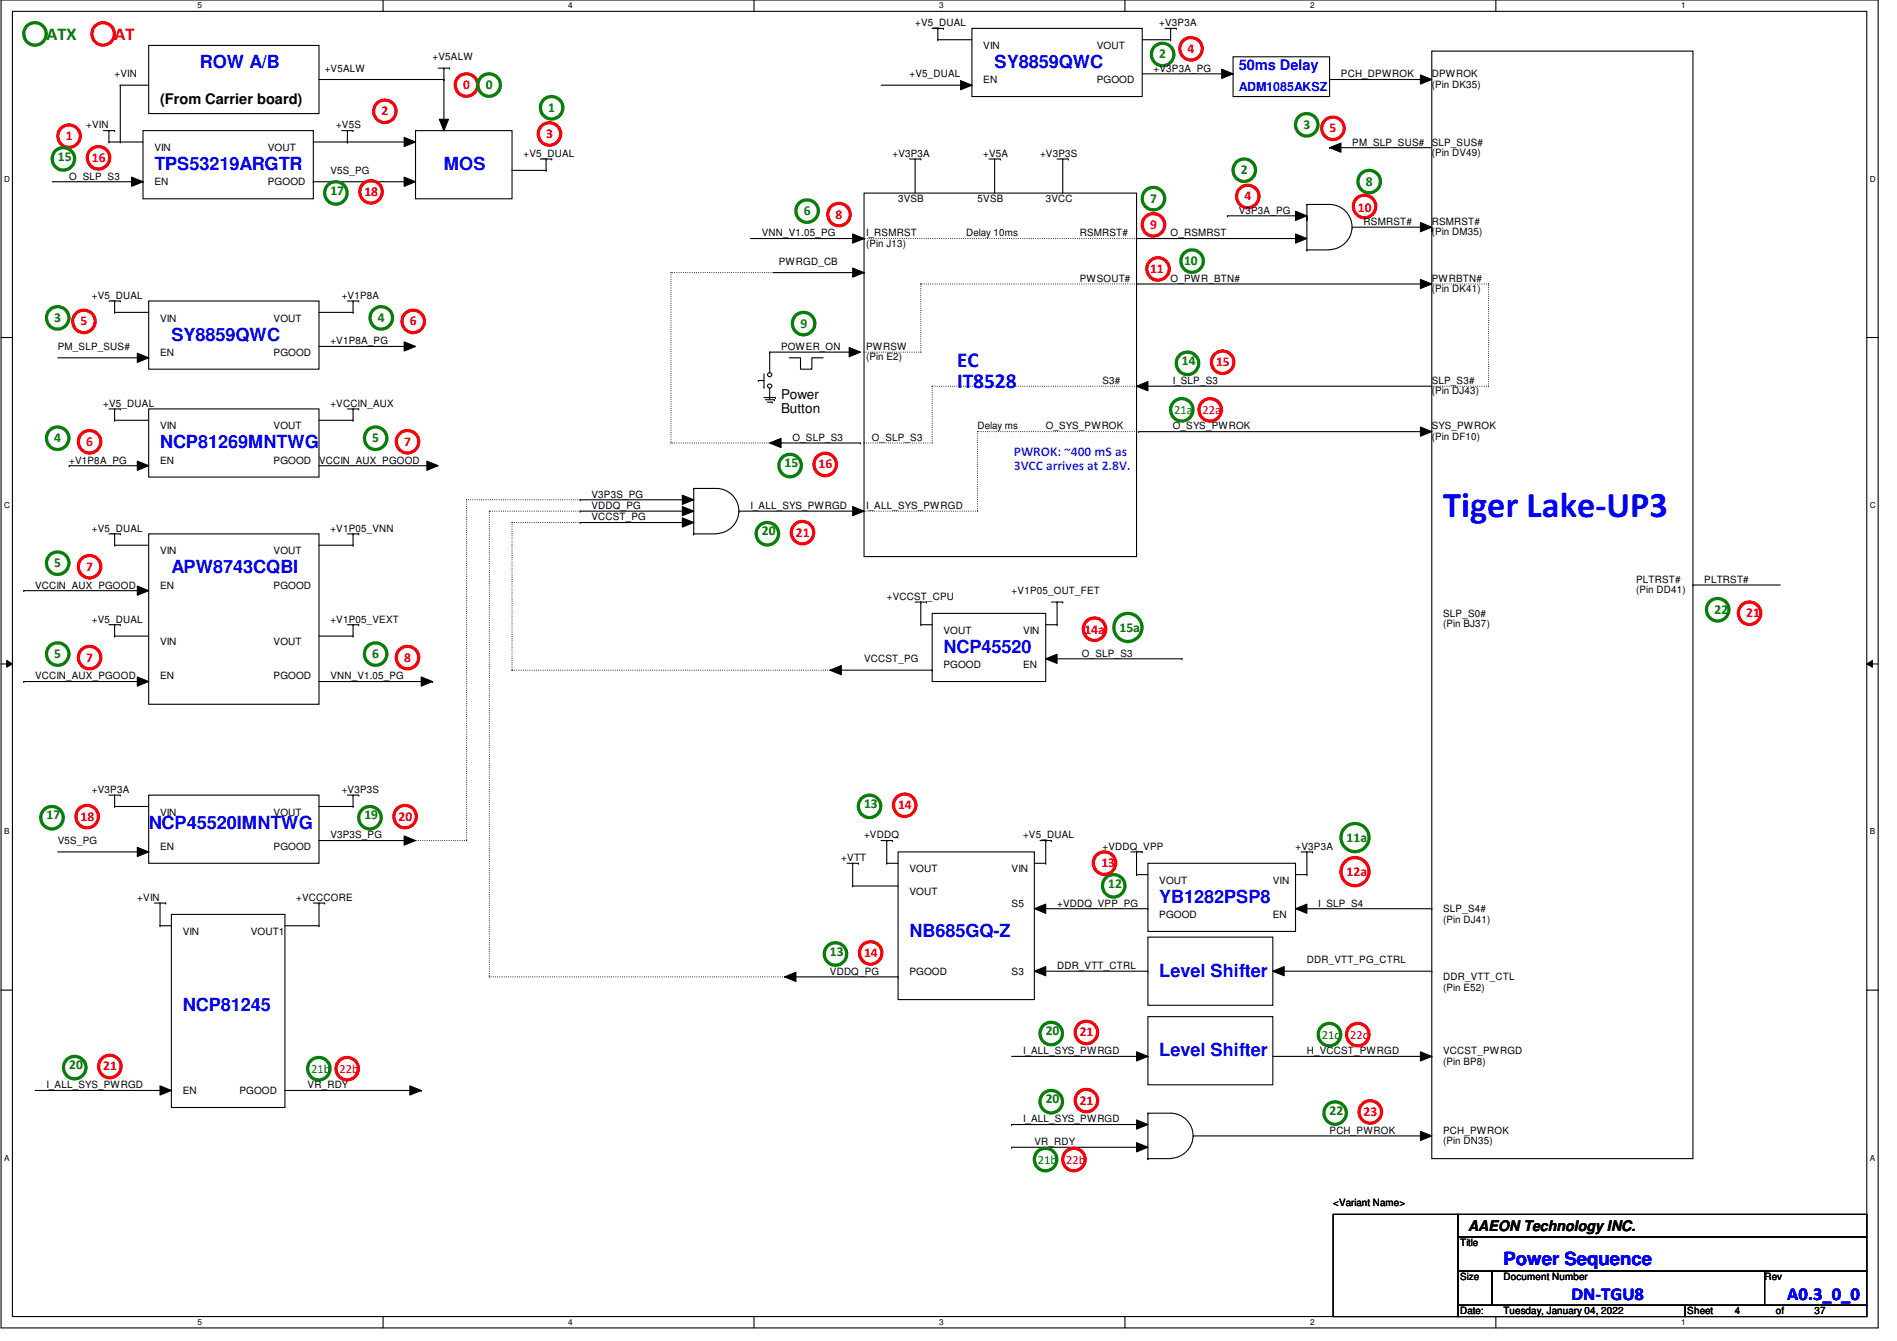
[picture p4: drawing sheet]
<svg xmlns="http://www.w3.org/2000/svg" width="297mm" height="210mm" viewBox="0 0 297 210" stroke-linecap="round" stroke-linejoin="round" font-family="sans-serif">
<path d="M.2 0h293.9v207.9h-293.9zM1.9 1.8h290.4v204.3h-290.4z" fill="none" stroke="#000" stroke-width=".17"/>
<g fill="#fff">
<path d="M30.9 .2h.7v1.4h-.7z"/>
<path d="M30.9 206.2h.7v1.4h-.7z"/>
</g>
<path d="M60 0v1.8M60 206.1v1.8" fill="none" stroke="#000" stroke-width=".17"/>
<g fill="#fff">
<path d="M89 .2h.7v1.4h-.7z"/>
<path d="M89 206.2h.7v1.4h-.7z"/>
</g>
<path d="M118.1 0v1.8M118.1 206.1v1.8" fill="none" stroke="#000" stroke-width=".17"/>
<g fill="#fff">
<path d="M147.1 .2h.6v1.4h-.6z"/>
<path d="M147.1 206.2h.6v1.4h-.6z"/>
</g>
<path d="M176.1 0v1.8M176.1 206.1v1.8" fill="none" stroke="#000" stroke-width=".17"/>
<g fill="#fff">
<path d="M205.1 .2h.7v1.4h-.7z"/>
<path d="M205.1 206.2h.7v1.4h-.7z"/>
</g>
<path d="M234.2 0v1.8M234.2 206.1v1.8" fill="none" stroke="#000" stroke-width=".17"/>
<g fill="#fff">
<path d="M263.2 .2h.7v1.4h-.7z"/>
<path d="M263.2 206.2h.7v1.4h-.7z"/>
<path d="M.6 27.3h.9v1.4h-.9z"/>
<path d="M292.8 27.3h.9v1.4h-.9z"/>
<path d="M.6 78.4h.9v1.4h-.9z"/>
<path d="M292.8 78.4h.9v1.4h-.9z"/>
</g>
<path d="M.2 52.8h1.7M292.3 52.8h1.8" fill="none" stroke="#000" stroke-width=".17"/>
<g fill="#fff">
<path d="M.6 129.5h.8v1.4h-.8z"/>
<path d="M292.8 129.5h.8v1.4h-.8z"/>
</g>
<path d="M.2 103.9h1.7M292.3 103.9h1.8" fill="none" stroke="#000" stroke-width=".17"/>
<path d="M1.1 103.4l.8 .5-.8 .5zM292.3 103.9l.9-.5v1z" fill="#000"/>
<path d="M1.1 103.4l.8 .5-.8 .5zM292.3 103.9l.9-.5v1z" fill="none" stroke="#000" stroke-width=".16"/>
<g fill="#fff">
<path d="M.6 180.5h.8v1.4h-.8z"/>
<path d="M292.8 180.5h.8v1.4h-.8z"/>
</g>
<g fill="none" stroke="#000" stroke-width=".17">
<path d="M18.8 13.3h.1M18.8 13.3h4.5M18.8 13.3v8.9M23.3 7.1h26.7v10.7h-26.7zM49.9 12.4h19.6M68.6 10.7h1.8M68.8 18.7h1.4l-.7 1.7zM69.5 12.4h.1M69.5 10.7h.1M69.5 10.7v8M70.4 10.7h.1M138 13.3h14.2"/>
<path d="M146 4.4h1.7M146.9 4.4h.1M146.9 6.2h.1M146.9 6.2h5.3M146.9 4.4v1.8M147.7 4.4h.1M150.4 12.6l1.8 .7-1.8 .8zM152.2 4.4h26.7v10.7h-26.7zM152.2 13.3h.1M178.9 11.6h14.2M178.9 6.2h4.4M182.4 4.4h1.8"/>
<path d="M183.3 6.2h.1M183.3 4.4h.1M183.3 4.4v1.8M184.2 4.4h.1M191.3 10.8l1.8 .8-1.8 .7zM193.1 8.9h15.1v6.2h-15.1zM193.1 11.6h.1M208.2 12.4h14.2M222.4 11.7l1.8 .7-1.8 .8zM222.4 12.4h.1M224.2 8h40.9v173.4h-40.9zM8.2 28.4h14.2"/>
<path d="M16.2 20.4h1.7M17.1 20.4h.1M17.1 22.2h.1M17.1 20.4v1.8M17.1 22.2h5.3M17.9 20.4h.1M18.8 22.2h.1M20.6 27.7l1.8 .7-1.8 .8zM22.4 20.4h26.7v10.7h-26.7zM22.4 28.4h.1M49.1 28.4h.1M49.1 28.4h14.2"/>
<path d="M49.1 22.2h14.2M53.5 20.4h1.8M54.4 22.2h.1M54.4 20.4h.1M54.4 20.4v1.8M55.3 20.4h.1M63.3 27.7l1.8 .7-1.8 .8zM63.3 21.5l1.8 .7-1.8 .7zM65.1 20.4h15.1v10.7h-15.1zM80.2 26.7h5.3M84.6 24.9h1.8M85.5 26.7h.1"/>
<path d="M85.5 24.9h.1M85.5 24.9v1.8M86.4 24.9h.1M117.5 37.3h17.8M133.5 36.6l1.8 .7-1.8 .8zM135.3 30.2h42.7v56.9h-42.7zM135.3 37.3h.1M142.4 24.9h1.8M143.3 24.9h.1M143.3 24.9v5.3M144.2 24.9h.1M154.9 24.9h1.7"/>
<path d="M155.7 24.9h.1M155.7 24.9v5.3M156.6 24.9h.1M165.5 24.9h1.8M166.4 24.9h.1M166.4 24.9v5.3M167.3 24.9h.1M178 37.3h.1M178 37.3h24.9M192.2 33.8h.1M192.2 33.8h12.4M202.9 36.6l1.7 .7-1.7 .8z"/>
<path d="M202.9 33.1l1.7 .7v.7v-.7l-1.7 .7zM204.6 32h3.6a3.5 3.5 0 0 1 3.5 3.5 3.5 3.5 0 0 1-3.5 3.6M204.6 32h.1M204.6 39.1h.1M204.6 39.1h3.6M204.6 32v7.1M208.2 23.1l1.8-.7v1.4zM208.2 23.1h.1M208.2 23.1h16M211.7 35.6h.1M211.7 35.6h12.5M222.4 34.8l1.8 .8v.7v-.7l-1.8 .7z"/>
<path d="M9.1 56h14.2M17.1 47.1h1.7M17.9 47.1h.1M17.9 48.9h.1M17.9 48.9h5.4M17.9 47.1v1.8M18.8 47.1h.1M21.5 55.3l1.8 .7-1.8 .7zM23.3 47.1h26.7v10.7h-26.7zM23.3 56h.1M49.9 54.2h14.3M49.9 48.9h5.4"/>
<path d="M54.4 47.1h1.8M55.3 48.9h.1M55.3 47.1h.1M55.3 47.1v1.8M56.2 47.1h.1M63.3 53.5l1.8 .7-1.8 .7zM64.2 54.2h.1M118.7 59.6h.1M118.7 59.6h.9M119.6 58.5v2.1M120.5 55.1h.1M120.5 55.1v3.2"/>
<path d="M120.5 55.1h13.7M121.1 42.7h14.2M123.6 56h1.7v1.8h1.8v-1.8h1.8M133 54.4l1.7 .7-1.7 .7zM133.5 42l1.8 .7-1.8 .7zM135.3 42.7h.1M178 44.4h.1M178 44.4h46.2M222.4 43.7l1.8 .7-1.8 .8zM10.8 72.9h.1M10.8 72.9h12.5M17.1 64h1.7"/>
<path d="M17.9 64h.1M17.9 65.8h.1M17.9 64v1.8M17.9 65.8h5.4M18.8 64h.1M21.5 72.2l1.8 .7-1.8 .7zM23.3 64h26.7v10.7h-26.7zM49.9 72.9h17.8M49.9 65.8h5.4M54.4 64h1.8M55.3 65.8h.1M55.3 64h.1"/>
<path d="M55.3 64v1.8M56.2 64h.1M66.8 72.2l1.8 .7-1.8 .7zM67.7 72.9h.1M90.8 78.2h.1M90.8 78.2h17.8M106.8 77.5l1.8 .7-1.8 .8zM106.8 79.3l1.8 .7-1.8 .7zM108.6 76.5h3.6a3.5 3.5 0 0 1 3.5 3.5 3.5 3.5 0 0 1-3.5 3.5M108.6 76.5h.1M108.6 76.5v7.1M119.6 60.6h.1"/>
<path d="M119.6 62.2h1.8M119.8 62.6h1.4M120.2 62.9h.7M120.5 69.3l1.8-.7v1.5zM120.5 62.2h.1M120.5 60.8v1.4M120.9 62.9h.1M121.2 62.6h.1M121.4 62.2h.1M122.3 69.3h12.4M133.5 79.3l1.8 .7-1.8 .7zM134.7 69.3h.1"/>
<path d="M178 60.5l1.7-.8v1.5zM178 60.5h46.2M178.3 67.6h.1M178.3 67.6h45.9M222.4 66.8l1.8 .8-1.8 .7zM224.2 60.5h.1M3.7 92.5h.1M3.7 92.5h19.6M17.1 83.6h1.7M17.1 97.8h1.7M17.9 83.6h.1M17.9 85.3h.1"/>
<path d="M17.9 97.8h.1M17.9 99.6h.1M17.9 83.6v1.7M17.9 97.8v1.8M17.9 85.3h5.4M17.9 99.6h5.4M18.8 83.6h.1M18.8 97.8h.1M21.5 91.7l1.8 .8-1.8 .7zM23.3 83.6h26.7v26.6h-26.7zM49.9 85.3h5.4M49.9 99.6h5.4"/>
<path d="M54.4 83.6h1.8M54.4 97.8h1.8M55.3 85.3h.1M55.3 83.6h.1M55.3 99.6h.1M55.3 97.8h.1M55.3 83.6v1.7M55.3 97.8v1.8M56.2 83.6h.1M56.2 97.8h.1M90.8 81.8h.1M90.8 80h.1"/>
<path d="M90.8 81.8h17.8M90.8 80h17.8M106.8 81.1l1.8 .7-1.8 .7zM108.6 83.6h.1M108.6 83.6h3.6M115.7 80h.1M115.7 80h19.6M143.3 94.2h1.8M144.2 94.2h.1M144.2 97.8h.1M144.2 97.8h1.8M144.2 94.2v3.6"/>
<path d="M145.1 94.2h.1M146 96h17.7v10.7h-17.7zM163.7 97.8h1.8M164.6 94.2h1.8M165.5 97.8h.1M165.5 94.2h.1M165.5 94.2v3.6M166.4 94.2h.1M265.1 91.6h.1M265.1 91.6h13.7M3.7 106.7h.1M3.7 106.7h19.6"/>
<path d="M21.5 106l1.8 .7-1.8 .7zM49.9 106.7h17.8M66 106l1.7 .7-1.7 .7zM67.7 106.7h.1M130 104.9l1.7-.7v1.4zM130 104.9h16M146 104.9h.1M163.7 103.1l1.8-.7v1.4zM163.7 103.1h21.4M185.1 103.1h.1M9.1 133.3h14.2M17.1 124.5h1.7"/>
<path d="M17.9 124.5h.1M17.9 126.2h.1M17.9 124.5v1.7M17.9 126.2h5.4M18.8 124.5h.1M21.5 132.6l1.8 .7-1.8 .8zM23.3 124.5h26.7v10.6h-26.7zM23.3 133.3h.1M49.9 131.6h14.3M49.9 126.2h5.4M54.4 124.5h1.8M55.3 126.2h.1"/>
<path d="M55.3 124.5h.1M55.3 124.5v1.7M56.2 124.5h.1M63.3 130.9l1.8 .7-1.8 .7zM64.2 131.6h.1M132.6 135.1h1.8M133.5 138.7h.1M133.5 135.1h.1M133.5 138.7h7.1M133.5 135.1v3.6M134.4 135.1h.1M138 131.6h1.7"/>
<path d="M138.8 135.1h.1M138.8 131.6h.1M138.8 135.1h1.8M138.8 131.6v3.5M139.7 131.6h.1M140.6 133.3h21.4v23.2h-21.4zM162 135.1h1.7M162.9 131.6h1.7M163.7 131.6h.1M163.7 135.1h.1M163.7 131.6v3.5M164.6 131.6h.1"/>
<path d="M177.1 133.3h1.8M178 136.9h.1M178 133.3h.1M178 136.9h1.7M178 133.3v3.6M178.9 133.3h.1M179.7 135.1h23.2v10.7h-23.2zM202.9 136.9h1.7M203.7 133.3h1.8M204.6 133.3h.1M204.6 136.9h.1M204.6 133.3v3.6"/>
<path d="M205.5 133.3h.1M.2 155h1.7M24.2 141.4h1.7M25.1 144.9h.1M25.1 141.4h.1M25.1 144.9h1.7M25.1 141.4v3.5M25.9 141.4h.1M26.8 143.1h17.8v30.3h-17.8zM44.6 144.9h5.3M49.1 141.4h1.7M49.9 141.4h.1"/>
<path d="M49.9 144.9h.1M49.9 141.4v3.5M50.8 141.4h.1M122.8 152.9l1.8-.7v1.4zM122.8 152.9h17.8M140.6 152.9h.1M162 142.2l1.7-.7v1.5zM162 152l1.7-.7v1.4zM163.7 142.2h16M163.7 152h16M179.7 146.7h19.6v10.7h-19.6zM179.7 159.1h19.6v10.7h-19.6z"/>
<path d="M179.7 142.2h.1M179.7 152h.1M199.3 152l1.8-.7v1.4zM199.3 152h24.9M202.9 142.2l1.7-.7v1.5zM202.9 142.2h21.3M224.2 142.2h.1M224.2 152h.1M292.3 155h1.8M5.5 170.7h21.3M25.1 170l1.7 .7-1.7 .7zM26.8 170.7h.1"/>
<path d="M44.6 170.7h21.4M64.2 170l1.8 .7-1.8 .7zM66 170.7h.1M158.4 179.6h.1M158.4 176h.1M158.4 165.4h21.3M158.4 179.6h21.3M158.4 176h21.3M178 164.6l1.7 .8-1.7 .7zM178 175.3l1.7 .7-1.7 .7zM178 178.9l1.7 .7-1.7 .7zM179.7 165.4h.1"/>
<path d="M179.7 174.2h3.6a3.5 3.5 0 0 1 3.5 3.6 3.5 3.5 0 0 1-3.5 3.5M179.7 174.2h.1M179.7 174.2v7.2M186.9 177.8h.1M186.9 177.8h37.3M199.3 165.4h24.9M222.4 164.6l1.8 .8-1.8 .7zM222.4 177.1l1.8 .7-1.8 .7zM224.2 165.4h.1M179.7 181.4h.1M179.7 181.4h3.6M208.7 190.1h19.6v16h-19.6z"/>
<path d="M228.3 190.1h64v3.5h-64zM228.3 193.6h64v5.4h-64zM228.3 199h5.3v5.3h-5.3zM233.6 199h42.7v5.3h-42.7zM276.3 199h16v5.3h-16zM228.3 204.3h35.6v1.8h-35.6zM263.9 204.3h28.4v1.8h-28.4z"/>
<circle cx="120.5" cy="58.6" r=".33"/>
<circle cx="120.5" cy="60.4" r=".33"/>
</g>
<g fill="#000">
<path d="M150.4 12.6l1.8 .7-1.8 .8z" fill-rule="evenodd"/>
<path d="M191.3 10.8l1.8 .8-1.8 .7z" fill-rule="evenodd"/>
<path d="M222.4 11.7l1.8 .7-1.8 .8z" fill-rule="evenodd"/>
<path d="M20.6 27.7l1.8 .7-1.8 .8z" fill-rule="evenodd"/>
<path d="M63.3 27.7l1.8 .7-1.8 .8z" fill-rule="evenodd"/>
<path d="M63.3 21.5l1.8 .7-1.8 .7z" fill-rule="evenodd"/>
<path d="M68.8 18.7h1.4l-.7 1.7z" fill-rule="evenodd"/>
<path d="M133.5 36.6l1.8 .7-1.8 .8z" fill-rule="evenodd"/>
<path d="M202.9 36.6l1.7 .7-1.7 .8z" fill-rule="evenodd"/>
<path d="M202.9 33.1l1.7 .7v.7v-.7l-1.7 .7z" fill-rule="evenodd"/>
<path d="M208.2 23.1l1.8-.7v1.4z" fill-rule="evenodd"/>
<path d="M222.4 34.8l1.8 .8v.7v-.7l-1.8 .7z" fill-rule="evenodd"/>
<path d="M21.5 55.3l1.8 .7-1.8 .7z" fill-rule="evenodd"/>
<path d="M63.3 53.5l1.8 .7-1.8 .7z" fill-rule="evenodd"/>
<path d="M133 54.4l1.7 .7-1.7 .7z" fill-rule="evenodd"/>
<path d="M133.5 42l1.8 .7-1.8 .7z" fill-rule="evenodd"/>
<path d="M222.4 43.7l1.8 .7-1.8 .8z" fill-rule="evenodd"/>
<path d="M21.5 72.2l1.8 .7-1.8 .7z" fill-rule="evenodd"/>
<path d="M66.8 72.2l1.8 .7-1.8 .7z" fill-rule="evenodd"/>
<path d="M106.8 77.5l1.8 .7-1.8 .8z" fill-rule="evenodd"/>
<path d="M120.5 69.3l1.8-.7v1.5z" fill-rule="evenodd"/>
<path d="M178 60.5l1.7-.8v1.5z" fill-rule="evenodd"/>
<path d="M222.4 66.8l1.8 .8-1.8 .7z" fill-rule="evenodd"/>
<path d="M21.5 91.7l1.8 .8-1.8 .7z" fill-rule="evenodd"/>
<path d="M106.8 79.3l1.8 .7-1.8 .7z" fill-rule="evenodd"/>
<path d="M106.8 81.1l1.8 .7-1.8 .7z" fill-rule="evenodd"/>
<path d="M133.5 79.3l1.8 .7-1.8 .7z" fill-rule="evenodd"/>
<path d="M21.5 106l1.8 .7-1.8 .7z" fill-rule="evenodd"/>
<path d="M66 106l1.7 .7-1.7 .7z" fill-rule="evenodd"/>
<path d="M130 104.9l1.7-.7v1.4z" fill-rule="evenodd"/>
<path d="M163.7 103.1l1.8-.7v1.4z" fill-rule="evenodd"/>
<path d="M21.5 132.6l1.8 .7-1.8 .8z" fill-rule="evenodd"/>
<path d="M63.3 130.9l1.8 .7-1.8 .7z" fill-rule="evenodd"/>
<path d="M122.8 152.9l1.8-.7v1.4z" fill-rule="evenodd"/>
<path d="M162 142.2l1.7-.7v1.5z" fill-rule="evenodd"/>
<path d="M162 152l1.7-.7v1.4z" fill-rule="evenodd"/>
<path d="M199.3 152l1.8-.7v1.4z" fill-rule="evenodd"/>
<path d="M202.9 142.2l1.7-.7v1.5z" fill-rule="evenodd"/>
<path d="M25.1 170l1.7 .7-1.7 .7z" fill-rule="evenodd"/>
<path d="M64.2 170l1.8 .7-1.8 .7z" fill-rule="evenodd"/>
<path d="M178 164.6l1.7 .8-1.7 .7z" fill-rule="evenodd"/>
<path d="M178 175.3l1.7 .7-1.7 .7z" fill-rule="evenodd"/>
<path d="M178 178.9l1.7 .7-1.7 .7z" fill-rule="evenodd"/>
<path d="M222.4 164.6l1.8 .8-1.8 .7z" fill-rule="evenodd"/>
<path d="M222.4 177.1l1.8 .7-1.8 .7z" fill-rule="evenodd"/>
</g>
<g fill="none" stroke="#f00" stroke-width=".51">
<circle cx="16.1" cy="5.3" r="1.76"/>
<circle cx="60.3" cy="17.4" r="1.76"/>
<circle cx="73" cy="13.3" r="1.76"/>
<circle cx="186.5" cy="7.6" r="1.76"/>
<circle cx="10.8" cy="21.3" r="1.76"/>
<circle cx="15.4" cy="24.7" r="1.76"/>
<circle cx="58.1" cy="30" r="1.76"/>
<circle cx="86" cy="21" r="1.76"/>
<circle cx="131.4" cy="33.6" r="1.76"/>
<circle cx="180.6" cy="35.2" r="1.76"/>
<circle cx="195.4" cy="30.7" r="1.76"/>
<circle cx="208.7" cy="20.1" r="1.76"/>
<circle cx="213.7" cy="32.3" r="1.76"/>
<circle cx="13.1" cy="50.3" r="1.76"/>
<circle cx="64.7" cy="50.3" r="1.76"/>
<circle cx="181.3" cy="42.1" r="1.76"/>
<circle cx="191.4" cy="56.7" r="1.76"/>
<circle cx="14" cy="69.1" r="1.76"/>
<circle cx="63.8" cy="69.1" r="1.76"/>
<circle cx="129.2" cy="72.7" r="1.76"/>
<circle cx="189.5" cy="64.2" r="1.76"/>
<circle cx="14" cy="88.7" r="1.76"/>
<circle cx="125.7" cy="83.4" r="1.76"/>
<circle cx="171.4" cy="98.5" r="1.76"/>
<circle cx="274" cy="96" r="1.76"/>
<circle cx="14" cy="102.9" r="1.76"/>
<circle cx="63.8" cy="102.9" r="1.76"/>
<circle cx="13.6" cy="127.8" r="1.76"/>
<circle cx="63.4" cy="127.8" r="1.76"/>
<circle cx="141.7" cy="126" r="1.76"/>
<circle cx="172.9" cy="135.1" r="1.76"/>
<circle cx="212.2" cy="136.4" r="2.2"/>
<circle cx="136.3" cy="149.2" r="1.76"/>
<circle cx="17.2" cy="166.9" r="1.76"/>
<circle cx="54.4" cy="167.3" r="1.76"/>
<circle cx="170.1" cy="161.6" r="1.76"/>
<circle cx="170.1" cy="172.3" r="1.76"/>
<circle cx="212.6" cy="161.9" r="1.76"/>
<circle cx="214.6" cy="174" r="1.76"/>
<circle cx="168.2" cy="181.5" r="1.76"/>
</g>
<g fill="none" stroke="#008000" stroke-width=".51">
<circle cx="5.5" cy="5.3" r="1.76"/>
<circle cx="76.6" cy="13.3" r="1.76"/>
<circle cx="86.4" cy="16.9" r="1.76"/>
<circle cx="182" cy="8.5" r="1.76"/>
<circle cx="204.6" cy="19.5" r="1.76"/>
<circle cx="9.9" cy="24.9" r="1.76"/>
<circle cx="52.6" cy="30.2" r="1.76"/>
<circle cx="126.4" cy="33" r="1.76"/>
<circle cx="180.6" cy="31.1" r="1.76"/>
<circle cx="194.8" cy="26.6" r="1.76"/>
<circle cx="214.4" cy="28.4" r="1.76"/>
<circle cx="9" cy="49.8" r="1.76"/>
<circle cx="59.7" cy="49.8" r="1.76"/>
<circle cx="125.8" cy="50.6" r="1.76"/>
<circle cx="185.9" cy="56.9" r="1.76"/>
<circle cx="186.7" cy="40.9" r="1.76"/>
<circle cx="9" cy="68.6" r="1.76"/>
<circle cx="58.8" cy="68.6" r="1.76"/>
<circle cx="123.7" cy="72.9" r="1.76"/>
<circle cx="185.1" cy="64.2" r="1.76"/>
<circle cx="9" cy="88.2" r="1.76"/>
<circle cx="120.2" cy="83.5" r="1.76"/>
<circle cx="176.6" cy="98.2" r="2.2"/>
<circle cx="269" cy="95.4" r="1.76"/>
<circle cx="9" cy="102.4" r="1.76"/>
<circle cx="58.8" cy="102.4" r="1.76"/>
<circle cx="8.1" cy="128" r="1.76"/>
<circle cx="57.9" cy="128" r="1.76"/>
<circle cx="136.2" cy="126.2" r="1.76"/>
<circle cx="174.4" cy="138.7" r="1.76"/>
<circle cx="212.2" cy="131.1" r="2.2"/>
<circle cx="130.8" cy="149.3" r="1.76"/>
<circle cx="11.7" cy="167.1" r="1.76"/>
<circle cx="49.9" cy="167.3" r="1.76"/>
<circle cx="164.6" cy="161.8" r="1.76"/>
<circle cx="164.6" cy="172.4" r="1.76"/>
<circle cx="208.2" cy="161.9" r="1.76"/>
<circle cx="209.1" cy="174.2" r="1.76"/>
<circle cx="163.7" cy="181.5" r="1.76"/>
</g>
<g fill="none" stroke="#000" stroke-width=".17" stroke-dasharray="0 .3">
<path d="M135.3 37.3h.1M178 37.3h-42.7M105.1 42.7h.1M105.1 42.7v26.6M121.1 42.7h-16M135.3 55.1h.1M144.2 44.4h.1M144.2 55.1h-8.9M144.2 55.1v-10.7M178 44.4h-33.8M224.2 44.4h.1M233.1 44.4h.1"/>
<path d="M233.1 44.4h-8.9M73.1 78.2h.1M73.1 78.2v53.4M90.8 78.2h-17.7M105.1 69.3h.1M121.1 69.3h-16M135.3 69.3h.1M146 60.5h.1M146 69.3v-8.8M146 69.3h-10.7M153.1 67.6h.1M153.1 67.6v12.4"/>
<path d="M178 67.6h-24.9M178 60.5h-32M224.2 60.5h.1M233.1 60.5v-16.1M233.1 60.5h-8.9M76.6 80h.1M76.6 80v72.9M80.2 81.8h.1M80.2 81.8v23.1M90.8 81.8h-10.6M90.8 80h-14.2M135.3 80h.1"/>
<path d="M153.1 80h-17.8M153.1 80h.1M80.2 104.9h.1M130 104.9h-49.8M64.2 131.6h.1M73.1 131.6h.1M73.1 131.6h-8.9M76.6 152.9h.1M122.8 152.9h-46.2"/>
</g>
<text font-size="5.7" fill="#00f" x="226" y="81">Tiger Lake-UP3</text>
<g font-size="3.3" fill="#00f">
<text x="149.9" y="57.4">EC</text>
<text x="149.9" y="60.7">IT8528</text>
</g>
<text font-size="2.8" fill="#008000" x="7.3" y="6.3">ATX</text>
<text font-size="2.8" fill="#f00" x="17.9" y="6.3">AT</text>
<g font-size="2.8" fill="#00f">
<text x="31.3" y="10.6">ROW A/B</text>
<text x="155.7" y="10.6">SY8859QWC</text>
<text x="24.2" y="26.6">TPS53219ARGTR</text>
<text x="69.5" y="26.6">MOS</text>
<text x="26.8" y="53.3">SY8859QWC</text>
<text x="25.1" y="70.2">NCP81269MNTWG</text>
<text x="26.8" y="89.7">APW8743CQBI</text>
<text x="147.7" y="102.2">NCP45520</text>
<text x="23.3" y="129.8">NCP45520IMNTWG</text>
<text x="181.5" y="141.3">YB1282PSP8</text>
<text x="142.4" y="146.6">NB685GQ-Z</text>
<text x="181.5" y="152.9">Level Shifter</text>
<text x="28.6" y="158.2">NCP81245</text>
<text x="181.5" y="165.3">Level Shifter</text>
<text x="235.4" y="198">Power Sequence</text>
<text x="246.1" y="203.5">DN-TGU8</text>
<text x="279.9" y="203.5">A0.3_0_0</text>
</g>
<text font-size="2.3" fill="#00f" x="194" y="11">50ms Delay</text>
<g font-size="2.3">
<text x="25.1" y="16.3">(From Carrier board)</text>
<text x="229.9" y="192.7">AAEON Technology INC.</text>
</g>
<g font-size="2.1" fill="#008000">
<text x="181.5" y="9.1">2</text>
<text x="76.1" y="13.9">0</text>
<text x="85.8" y="17.5">1</text>
<text x="204.1" y="20.2">3</text>
<text x="9.1" y="25.1">15</text>
<text x="194.3" y="27.3">2</text>
<text x="213.9" y="29">8</text>
<text x="51.7" y="30.5">17</text>
<text x="125.9" y="33.7">6</text>
<text x="180.1" y="31.7">7</text>
<text x="185.4" y="41.5">10</text>
<text x="8.5" y="50.4">3</text>
<text x="59.2" y="50.4">4</text>
<text x="125.3" y="51.3">9</text>
<text x="185.1" y="57.1">14</text>
<text x="8.5" y="69.3">4</text>
<text x="58.3" y="69.3">5</text>
<text x="122.8" y="73.2">15</text>
<text x="119.3" y="83.8">20</text>
<text x="8.5" y="88.8">5</text>
<text x="175.3" y="98.9">15a</text>
<text x="268.5" y="96.1">22</text>
<text x="8.5" y="103">5</text>
<text x="58.3" y="103">6</text>
<text x="7.3" y="128.3">17</text>
<text x="57.1" y="128.3">19</text>
<text x="135.3" y="126.5">13</text>
<text x="210.9" y="131.8">11a</text>
<text x="173.5" y="138.9">12</text>
<text x="130" y="149.6">13</text>
<text x="10.8" y="167.4">20</text>
<text x="163.7" y="162.1">20</text>
<text x="163.7" y="172.7">20</text>
<text x="208.2" y="174.5">22</text>
</g>
<g font-size="2.1" fill="#f00">
<text x="186" y="8.3">4</text>
<text x="72.5" y="13.9">0</text>
<text x="10.3" y="21.9">1</text>
<text x="59.7" y="18">2</text>
<text x="85.5" y="21.6">3</text>
<text x="208.2" y="20.7">5</text>
<text x="14.4" y="25.3">16</text>
<text x="57.1" y="30.6">18</text>
<text x="130.8" y="34.2">8</text>
<text x="180.1" y="35.8">9</text>
<text x="194.9" y="31.4">4</text>
<text x="212.6" y="33.1">10</text>
<text x="180.1" y="42.8">11</text>
<text x="12.6" y="50.9">5</text>
<text x="64.2" y="50.9">6</text>
<text x="190.4" y="57.3">15</text>
<text x="13.5" y="69.8">6</text>
<text x="63.3" y="69.8">7</text>
<text x="128.2" y="73.3">16</text>
<text x="124.6" y="84">21</text>
<text x="13.5" y="89.3">7</text>
<text x="169.8" y="99.3">14a</text>
<text x="273.4" y="96.6">21</text>
<text x="13.5" y="103.5">7</text>
<text x="63.3" y="103.5">8</text>
<text x="12.6" y="128.4">18</text>
<text x="62.4" y="128.4">20</text>
<text x="140.6" y="126.7">14</text>
<text x="172.5" y="135.7">13</text>
<text x="210.9" y="137.2">12a</text>
<text x="135.3" y="149.8">14</text>
<text x="16.2" y="167.6">21</text>
<text x="169.1" y="162.2">21</text>
<text x="169.1" y="172.9">21</text>
<text x="213.5" y="174.7">23</text>
</g>
<g font-size="2.1">
<text x="122.3" y="62.4">Power</text>
<text x="122.3" y="64.6">Button</text>
</g>
<g font-size="2.1" fill="#8000ff">
<text x="158.7" y="71.4">PWROK: ~400 mS as</text>
<text x="158.7" y="73.5">3VCC arrives at 2.8V.</text>
</g>
<text font-size="1.9" fill="#00f" x="194" y="14.3">ADM1085AKSZ</text>
<g font-size="1.9" fill="#008000">
<text x="183.9" y="64.8">21a</text>
<text x="48.7" y="167.9">21b</text>
<text x="207" y="162.6">21c</text>
<text x="162.5" y="182.2">21b</text>
</g>
<g font-size="1.9" fill="#f00">
<text x="188.3" y="64.8">22a</text>
<text x="53.2" y="167.9">22b</text>
<text x="211.4" y="162.6">22c</text>
<text x="167" y="182.2">22b</text>
</g>
<g font-size="1.6">
<text x="143.3" y="4.1">+V5_DUAL</text>
<text x="181.5" y="4.1">+V3P3A</text>
<text x="50.8" y="11.2">+V5ALW</text>
<text x="67.7" y="9.4">+V5ALW</text>
<text x="154" y="7.7">VIN</text>
<text x="171.7" y="7.7">VOUT</text>
<text x="180.6" y="11.2">+V3P3A_PG</text>
<text x="17.9" y="12.1">+VIN</text>
<text x="142.4" y="12.1">+V5_DUAL</text>
<text x="154" y="13">EN</text>
<text x="171.7" y="13">PGOOD</text>
<text x="210" y="12.1">PCH_DPWROK</text>
<text x="224.2" y="12.1">DPWROK</text>
<text x="224.2" y="13.7">(Pin DK35)</text>
<text x="13.5" y="20.1">+VIN</text>
<text x="24.2" y="23.7">VIN</text>
<text x="41.9" y="23.7">VOUT</text>
<text x="52.6" y="20.1">+V5S</text>
<text x="211.7" y="22.8">PM_SLP_SUS#</text>
<text x="224.2" y="22.8">SLP_SUS#</text>
<text x="10.8" y="28.1">O_SLP_S3</text>
<text x="24.2" y="29">EN</text>
<text x="41.9" y="29">PGOOD</text>
<text x="51.7" y="27.2">V5S_PG</text>
<text x="82" y="24.6">+V5_DUAL</text>
<text x="139.7" y="24.6">+V3P3A</text>
<text x="154" y="24.6">+V5A</text>
<text x="162.9" y="24.6">+V3P3S</text>
<text x="224.2" y="24.4">(Pin DV49)</text>
<text x="140.6" y="31.7">3VSB</text>
<text x="153.1" y="31.7">5VSB</text>
<text x="163.7" y="31.7">3VCC</text>
<text x="194" y="33.4">V3P3A_PG</text>
<text x="213.5" y="35.2">RSMRST#</text>
<text x="224.2" y="35.2">RSMRST#</text>
<text x="119.3" y="37">VNN_V1.05_PG</text>
<text x="122" y="41.4">PWRGD_CB</text>
<text x="135.6" y="37">I_RSMRST</text>
<text x="135.6" y="38.6">(Pin J13)</text>
<text x="151.3" y="37">Delay 10ms</text>
<text x="169.1" y="37">RSMRST#</text>
<text x="183.3" y="37">O_RSMRST</text>
<text x="224.2" y="36.8">(Pin DM35)</text>
<text x="14.4" y="46.8">+V5_DUAL</text>
<text x="53.5" y="46.8">+V1P8A</text>
<text x="169.1" y="44.1">PWSOUT#</text>
<text x="183.3" y="44.1">O_PWR_BTN#</text>
<text x="224.2" y="44.1">PWRBTN#</text>
<text x="224.2" y="45.7">(Pin DK41)</text>
<text x="25.1" y="50.3">VIN</text>
<text x="42.8" y="50.3">VOUT</text>
<text x="51.7" y="53.9">+V1P8A_PG</text>
<text x="9.1" y="54.8">PM_SLP_SUS#</text>
<text x="25.1" y="55.7">EN</text>
<text x="42.8" y="55.7">PGOOD</text>
<text x="122.3" y="54.8">POWER_ON</text>
<text x="135.6" y="54.8">PWRSW</text>
<text x="135.6" y="56.4">(Pin E2)</text>
<text x="16.2" y="63.7">+V5_DUAL</text>
<text x="51.7" y="63.7">+VCCIN_AUX</text>
<text x="172.6" y="60.1">S3#</text>
<text x="183.6" y="60.1">I_SLP_S3</text>
<text x="224.2" y="60.1">SLP_S3#</text>
<text x="224.2" y="61.7">(Pin DJ43)</text>
<text x="25.1" y="67.2">VIN</text>
<text x="42.8" y="67.2">VOUT</text>
<text x="124.1" y="69">O_SLP_S3</text>
<text x="136.5" y="69">O_SLP_S3</text>
<text x="153.1" y="67.2">Delay ms</text>
<text x="163.7" y="67.2">O_SYS_PWROK</text>
<text x="183.6" y="67.2">O_SYS_PWROK</text>
<text x="224.2" y="67.2">SYS_PWROK</text>
<text x="224.2" y="68.8">(Pin DF10)</text>
<text x="10.8" y="72.6">+V1P8A_PG</text>
<text x="25.1" y="72.6">EN</text>
<text x="42.8" y="72.6">PGOOD</text>
<text x="50" y="72.6">VCCIN_AUX_PGOOD</text>
<text x="92.6" y="77.9">V3P3S_PG</text>
<text x="14.4" y="83.2">+V5_DUAL</text>
<text x="51.7" y="83.2">+V1P05_VNN</text>
<text x="92.6" y="79.7">VDDQ_PG</text>
<text x="92.6" y="81.4">VCCST_PG</text>
<text x="117.5" y="79.7">I_ALL_SYS_PWRGD</text>
<text x="135.6" y="79.7">I_ALL_SYS_PWRGD</text>
<text x="25.1" y="86.8">VIN</text>
<text x="42.8" y="86.8">VOUT</text>
<text x="5.5" y="92.1">VCCIN_AUX_PGOOD</text>
<text x="25.1" y="92.1">EN</text>
<text x="42.8" y="92.1">PGOOD</text>
<text x="138.9" y="93.9">+VCCST_CPU</text>
<text x="158.4" y="93">+V1P05_OUT_FET</text>
<text x="256.2" y="91.2">PLTRST#</text>
<text x="256.2" y="92.8">(Pin DD41)</text>
<text x="266.9" y="91.2">PLTRST#</text>
<text x="14.4" y="97.5">+V5_DUAL</text>
<text x="25.1" y="101">VIN</text>
<text x="42.8" y="101">VOUT</text>
<text x="51.7" y="97.5">+V1P05_VEXT</text>
<text x="147.7" y="99.2">VOUT</text>
<text x="160.2" y="99.2">VIN</text>
<text x="226" y="96.6">SLP_S0#</text>
<text x="226" y="98.2">(Pin BJ37)</text>
<text x="5.5" y="106.3">VCCIN_AUX_PGOOD</text>
<text x="25.1" y="106.3">EN</text>
<text x="42.8" y="106.3">PGOOD</text>
<text x="51.7" y="106.3">VNN_V1.05_PG</text>
<text x="135.3" y="103.7">VCCST_PG</text>
<text x="147.7" y="104.6">PGOOD</text>
<text x="160.2" y="104.6">EN</text>
<text x="169.4" y="102.8">O_SLP_S3</text>
<text x="14.4" y="124.1">+V3P3A</text>
<text x="53.5" y="124.1">+V3P3S</text>
<text x="25.1" y="127.7">VIN</text>
<text x="42.8" y="127.7">VOUT</text>
<text x="51.7" y="131.2">V3P3S_PG</text>
<text x="135.3" y="131.2">+VDDQ</text>
<text x="160.2" y="131.2">+V5_DUAL</text>
<text x="9.1" y="132.1">V5S_PG</text>
<text x="25.1" y="133">EN</text>
<text x="42.8" y="133">PGOOD</text>
<text x="131.7" y="134.8">+VTT</text>
<text x="142.4" y="136.6">VOUT</text>
<text x="158.4" y="136.6">VIN</text>
<text x="172.6" y="133">+VDDQ_VPP</text>
<text x="202.9" y="133">+V3P3A</text>
<text x="21.5" y="141">+VIN</text>
<text x="46.4" y="141">+VCCCORE</text>
<text x="142.4" y="140.1">VOUT</text>
<text x="158.4" y="141.9">S5</text>
<text x="165.5" y="141.9">+VDDQ_VPP_PG</text>
<text x="181.5" y="143.7">PGOOD</text>
<text x="181.5" y="138.3">VOUT</text>
<text x="199.3" y="138.3">VIN</text>
<text x="199.3" y="143.7">EN</text>
<text x="206.4" y="141.9">I_SLP_S4</text>
<text x="226" y="142.8">SLP_S4#</text>
<text x="28.6" y="146.3">VIN</text>
<text x="39.3" y="146.3">VOUT1</text>
<text x="226" y="144.4">(Pin DJ41)</text>
<text x="130" y="152.6">VDDQ_PG</text>
<text x="142.4" y="152.6">PGOOD</text>
<text x="158.4" y="152.6">S3</text>
<text x="165.5" y="151.7">DDR_VTT_CTRL</text>
<text x="204.6" y="150.8">DDR_VTT_PG_CTRL</text>
<text x="226" y="153.5">DDR_VTT_CTL</text>
<text x="226" y="155.1">(Pin E52)</text>
<text x="160.2" y="165">I_ALL_SYS_PWRGD</text>
<text x="204.6" y="165">H_VCCST_PWRGD</text>
<text x="226" y="165">VCCST_PWRGD</text>
<text x="226" y="166.6">(Pin BP8)</text>
<text x="7.3" y="170.3">I_ALL_SYS_PWRGD</text>
<text x="28.6" y="171.2">EN</text>
<text x="37.5" y="171.2">PGOOD</text>
<text x="48.2" y="170.3">VR_RDY</text>
<text x="160.2" y="175.7">I_ALL_SYS_PWRGD</text>
<text x="162" y="179.2">VR_RDY</text>
<text x="208.2" y="177.5">PCH_PWROK</text>
<text x="226" y="177.5">PCH_PWROK</text>
<text x="226" y="179.1">(Pin DN35)</text>
<text x="208.7" y="188.8">&lt;Variant Name&gt;</text>
<text x="228.6" y="195.1">Title</text>
<text x="228.6" y="200.4">Size</text>
<text x="235.4" y="200.4">Document Number</text>
<text x="276.3" y="200.4">Rev</text>
<text x="228.6" y="205.7">Date:</text>
<text x="235.4" y="205.7">Tuesday, January 04, 2022</text>
<text x="264.2" y="205.7">Sheet</text>
<text x="271.6" y="205.7">4</text>
<text x="278.1" y="205.7">of</text>
<text x="284.1" y="205.7">37</text>
</g>
<g font-size="1.3">
<text x="30.9" y="1.3">5</text>
<text x="89" y="1.3">4</text>
<text x="147.1" y="1.3">3</text>
<text x="205.1" y="1.3">2</text>
<text x="263.2" y="1.3">1</text>
<text x=".6" y="28.4">D</text>
<text x="292.8" y="28.4">D</text>
<text x=".6" y="79.5">C</text>
<text x="292.8" y="79.5">C</text>
<text x=".6" y="130.6">B</text>
<text x="292.8" y="130.6">B</text>
<text x=".6" y="181.7">A</text>
<text x="292.8" y="181.7">A</text>
<text x="30.9" y="207.4">5</text>
<text x="89" y="207.4">4</text>
<text x="147.1" y="207.4">3</text>
<text x="205.1" y="207.4">2</text>
<text x="263.2" y="207.4">1</text>
</g>
</svg>
